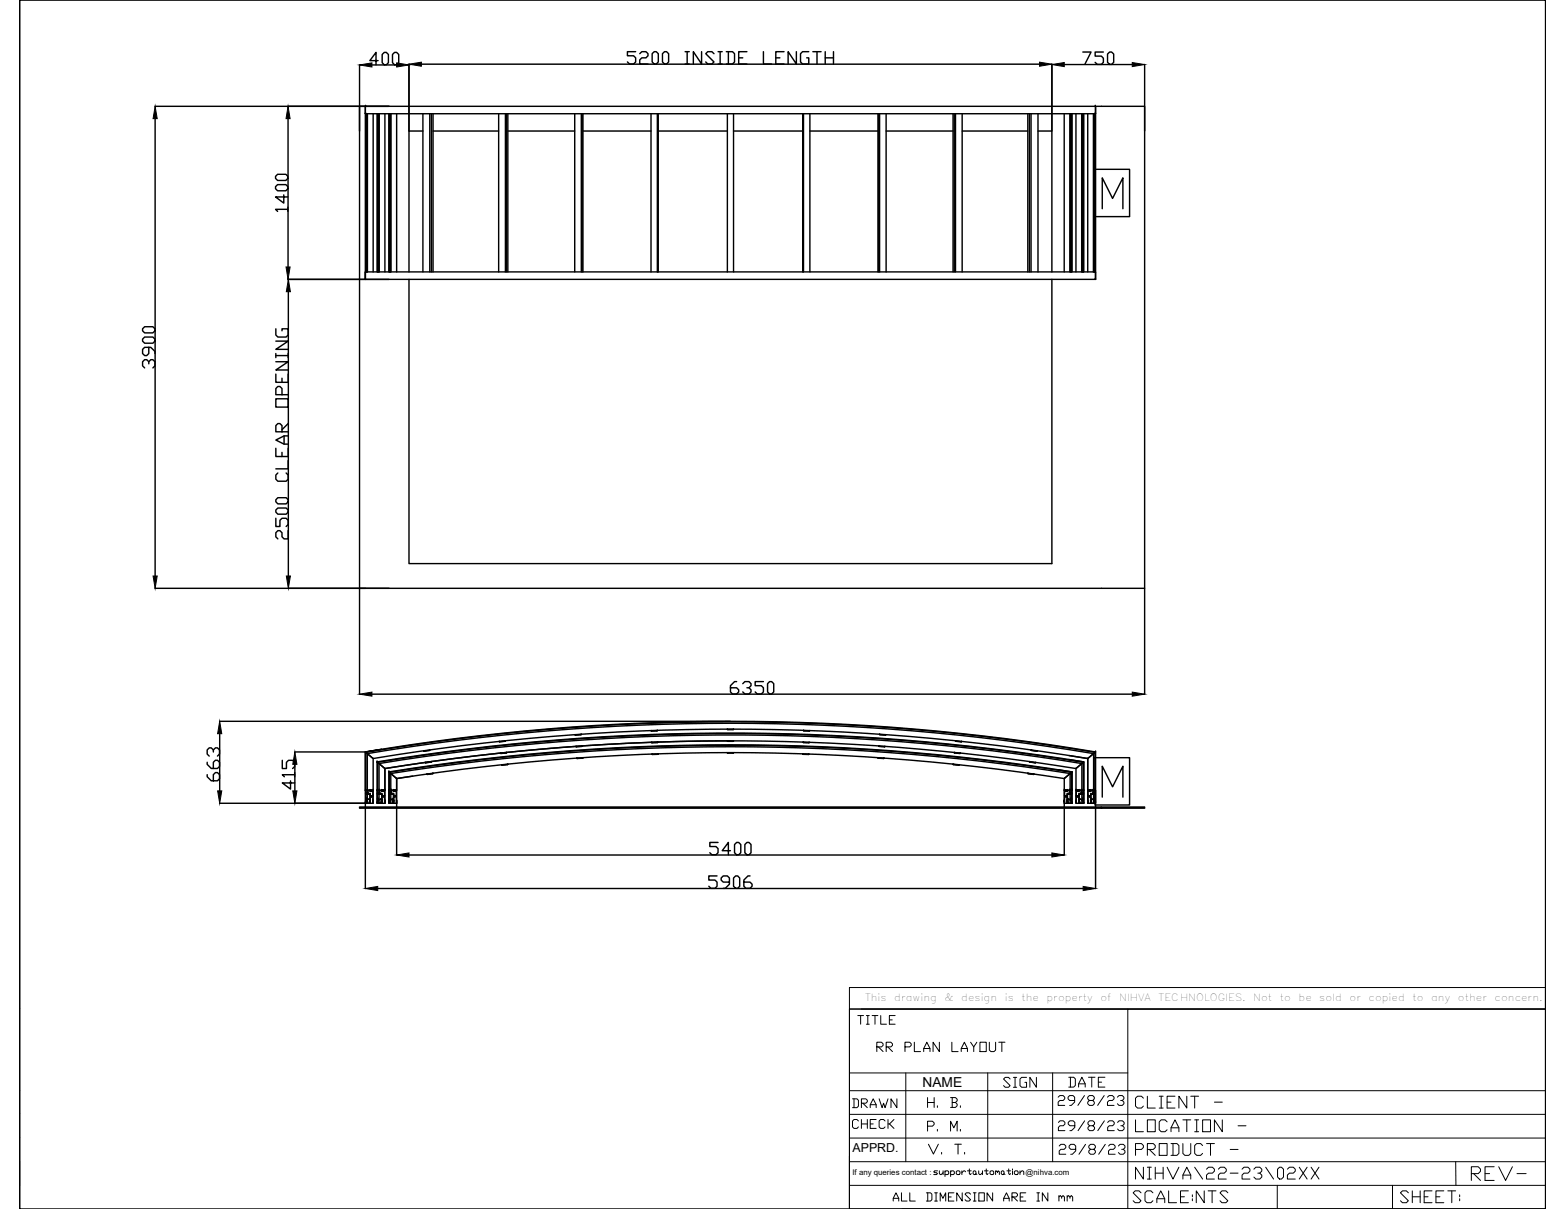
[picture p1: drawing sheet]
<svg xmlns="http://www.w3.org/2000/svg" width="279mm" height="216mm" viewBox="0 0 279 216" stroke-linecap="round" stroke-linejoin="round" font-family="sans-serif">
<!-- layer: 0 -->
<g fill="none" stroke="#000" stroke-width=".25">
<path d="M3.5 0h.1M3.5 0h272.4v215.9h-272.4zM3.5 0v215.9M27.7 19h41.7M64.2 11.6v11.8M65.3 19h130.2M65.3 19h.1M66.4 11.6h4.4M67.5 10.8h-1.5l1.1-1.4v2.2M68.6 9.4h.4l.3 .3v1.5l-.3 .4h-.4l-.4-.4v-1.5zM70.4 9.4h.4l.4 .3v1.5l-.4 .4h-.4l-.3-.4v-1.5zM73 11.4v12"/>
<path d="M75.2 11.5h110.4M113.5 9.2h-1.5v.8h1.1l.4 .3v.8l-.4 .3h-.7l-.4-.3M114.2 9.6l.4-.4h.7l.4 .4v.4l-.4 .3h-.7l-.4 .4v.7h1.5M116.4 9.6l.4-.4h.4l.3 .4v1.5l-.3 .3h-.4l-.4-.3zM118.3 9.6l.3-.4h.4l.4 .4v1.5l-.4 .3h-.4l-.3-.3zM122.3 9.2h.8M122.3 11.4h.8M122.7 9.2v2.2M125.3 9.2v2.2l-1.5-2.2v2.2M127.5 9.6l-.4-.4h-.7l-.4 .4 1.5 1.5-.4 .3h-.7l-.4-.3M128.2 9.2h.7M128.2 11.4h.7"/>
<path d="M128.6 9.2v2.2M129.7 9.2h1.1l.3 .4v1.5l-.3 .3h-1.1M130 9.2v2.2M131.9 10.3h.7M133.4 9.2h-1.5v2.2h1.5M136.3 9.2v2.2h1.5M138.5 10.3h.7M140 9.2h-1.5v2.2h1.5M142.2 9.2v2.2l-1.5-2.2v2.2M144.4 9.2h-1.1l-.4 .4v1.5l.4 .3h1.1v-1.1h-.4M145.1 9.2h1.5M145.9 9.2v2.2"/>
<path d="M147.3 10.3h1.5M147.3 9.2v2.2M148.8 9.2v2.2M187.8 11.4v12M190 11.5h12.1M193.3 9.3h1.5l-1.1 2.2M195.5 19h.1M197 9.3h-1.5v.7h1.1l.4 .4v.7l-.4 .4h-.7l-.4-.4M197.7 9.7l.4-.4h.4l.3 .4v1.4l-.3 .4h-.4l-.4-.4zM204.4 11.5v11.9M27.7 21.2v81.7M49.2 33.3l.4-.3h1.4l.4 .3v.4l-.4 .4h-1.4l-.4-.4z"/>
<path d="M49.2 31.5l.4-.4h1.4l.4 .4v.4l-.4 .3h-1.4l-.4-.3zM50.7 34.8v1.5l-1.5-1.1h2.2M51.4 37.4h-2.2l.4 .4M51.4 37v.8M51.4 21.2v26.5M65.3 20.3h130.2M65.3 20.3h.1M65.3 20.3l-.1 28.3M65.4 20.3v28.3M65.5 20.3v28.3M65.6 20.3v28.3M66.6 20.3v28.3"/>
<path d="M67.3 20.3v28.3M67.4 20.3v28.3M67.5 20.3v28.3M67.6 20.3v28.3M67.7 20.3v28.3M68.7 20.3v28.3M69.4 20.3v28.3M69.5 20.3v28.3M69.6 20.3v28.3M69.7 20.3v28.3M69.8 20.3v28.3M70.8 20.3v28.3"/>
<path d="M75.5 23.4h-2.5v25.2M75.5 20.3v28.3M76.7 20.3v28.3M77 20.3v28.3M77.3 20.3v28.3M77.3 23.4h11.7M89 20.3v28.3M90.2 20.3v28.3M90.4 20.3v28.3M90.7 20.3v28.3M90.7 23.4h11.9M102.6 20.3v28.3"/>
<path d="M103.8 20.3v28.3M103.9 20.3v28.3M104.1 20.3v28.3M104.1 23.4h12.1M116.2 20.3v28.3M117.4 20.3v28.3M117.5 20.3v28.3M117.5 23.4h12.4M129.9 20.3v28.3M131 23.4h12.3M131 20.3v28.3M143.3 20.3v28.3"/>
<path d="M143.4 20.3v28.3M144.6 20.3v28.3M144.6 23.4h12.1M156.7 20.3v28.3M156.9 20.3v28.3M157 20.3v28.3M158.2 20.3v28.3M158.2 23.4h11.9M170.1 20.3v28.3M170.4 20.3v28.3M170.6 20.3v28.3M171.8 20.3v28.3"/>
<path d="M171.8 23.4h11.7M183.5 20.3v28.3M183.8 20.3v28.3M184.1 20.3v28.3M185.3 23.4h2.5v25.2M185.3 20.3v28.3M190 20.3v28.3M191 20.3v28.3M191.1 20.3v28.3M191.2 20.3v28.3M191.3 20.3v28.3M191.4 20.3v28.3"/>
<path d="M192.1 20.3v28.3M193.1 20.3v28.3M193.2 20.3v28.3M193.3 20.3v28.3M193.4 20.3v28.3M193.5 20.3v28.3M194.2 20.3v28.3M195.2 20.3v28.3M195.3 20.3v28.3M195.4 20.3v28.3M195.5 20.3v28.3M195.5 30.2h6.2v8.5h-6.2z"/>
<path d="M195.5 20.3h.1M196.8 37.3v-5.5l1.8 3.6 1.9-3.6v5.5M25.5 58.7l.3-.4h1.5l.4 .4v.4l-.4 .3h-1.5l-.3-.3zM49.2 58.7v1.1l.4 .4h1.5l.3-.4v-1.1h-1.1v.4M51.4 49.9h18M51.5 52.1v50.8M65.2 49.8l.1 .1M65.2 49.9v-30.9h-1v105M65.2 48.6h130.3l.1 1.2-130.3 .1zM73 49.9v50.7h114.8v-50.7M195.5 48.6h.1M195.5 49.9l.1-30.9h8.8v86.1h-176.7"/>
<path d="M195.5 49.9h.1M195.6 49.8l-.1 .1M25.8 60.2h1.5l.4 .4v.3l-.4 .4h-1.5l-.3-.4v-.3zM26.6 65v-.4l-.4-.4h-.4l-.3 .4v.7l.3 .4M26.6 64.6l.3-.4h.4l.4 .4v.7l-.4 .4M26.6 62v1.1l-.4 .4h-.4l-.3-.4v-.7l.3-.4h1.1l.8 .8v.3M49.2 71.2h2.2v1.5h-2.2zM49.2 66.8v1.5h2.2M49.2 64.6h2.2l-2.2 1.5h2.2M49.2 60.9h2.2l-2.2 1.5h2.2M49.2 63.1v.8M49.2 63.5h2.2"/>
<path d="M50.3 77.1v-1.1l-.3-.4h-.4l-.4 .4v1.1h2.2M50.3 70.5v-1.1l-.3-.4h-.4l-.4 .4v1.1h2.2M50.3 67.5v.8M50.7 77.8v1.5M51.4 77.8h-.7l-1.5 .8 1.5 .7h.7M51.4 75.6l-1.1 1.1M49.2 92.6v1.4h.8v-1.1l.3-.3h.8l.3 .3v.8l-.3 .3M49.2 91.1l.4-.4h1.5l.3 .4v.4l-.3 .3h-1.5l-.4-.3zM49.2 80.1v1.4h2.2M49.6 88.9h1.5l.3 .3v.4l-.3 .4h-1.5l-.4-.4v-.4zM49.6 84.5l-.4 .3v.8l.4 .3h1.5l.3-.3v-.8l-.3-.3M50.3 80.8v.7"/>
<path d="M51.4 94.8v1.4h-.7l-.4-.3v-.8l-.3-.3h-.4l-.4 .3v.8l.4 .3M51.4 82.3v1.4h-2.2M204.4 105.1v18.9M37 138.3v.4l.7 .7h1.1l.4-.3v-.8l-.4-.3h-.3l-.4 .3v1.1M37 136.1v.4l.7 .7h1.1l.4-.3v-.8l-.4-.3h-.3l-.4 .3v1.1M38.1 134.3v-.4l-.4-.3h-.4l-.3 .3v.8l.3 .3M38.1 133.9l.4-.3h.3l.4 .3v.8l-.4 .3M39.2 128.8h91.2M39.2 131v10.2M50.4 135.8v1.4h.7v-1.1l.4-.3h.7l.4 .3v.8l-.4 .3M51.9 139.4v1.5l-1.5-1.1h2.2M52.6 138.3h-2.2l.4 .4"/>
<path d="M52.6 134.3h12.6M52.6 136.5v4.7M65.2 134.3v6.8M65.2 134.3h.1M65.3 134.3a394.1 394.1 0 0 1 130.2 0M65.3 134.3h-.1v6.8M65.3 134.3v7.5M65.3 134.4h.1M65.3 134.4l.3 .2M65.6 134.6a390.6 390.6 0 0 1 129.6 0M65.6 134.6v7.2M65.6 134.6l1 .8"/>
<path d="M66.4 124h135.7M66.6 135.4a393.1 393.1 0 0 1 127.6 0M66.6 135.4v8h-27.4M67.3 136.1h.1M67.3 136.1v7.3h1.4M67.4 136.1a389.6 389.6 0 0 1 126 0M67.4 136.1h.1M67.4 136.1v5.7M67.4 136.1l.3 .2M67.7 136.3v5.5M67.7 136.4l1 .8M68.1 133.8l-2.9 .5a390.9 390.9 0 0 1 130.4 0h-.1"/>
<path d="M68.7 137.2a391 391 0 0 1 123.4 0M68.7 137.2l-1-.8a388 388 0 0 1 125.4 0l-1 .8M68.7 137.2h.1M68.7 137.2v6.2M69.4 137.8h.1M69.5 137.9l-.1-.1 .1 5.6M69.5 137.9a387.6 387.6 0 0 1 121.8 0M69.5 137.9h.1M69.5 137.9v3.9M69.5 137.9l.3 .2M69.8 138.1v3.7M69.8 138.1h.1"/>
<path d="M69.8 138.1a386.8 386.8 0 0 1 121.3 0h-.1M69.8 138.1l1 .9M70.8 139a389.5 389.5 0 0 1 119.2 0M70.8 139h.1M70.8 139v2.1M73.7 138.6l-2.9 .4M75.6 134.1h.1M75.7 134.1h.1M75.9 136.2l-7.2 1M75.9 136.1v.1M75.9 136.2h.1M76.3 138.2l-.1 .1"/>
<path d="M76.7 133.9l-1 .2M76.7 133.9h.1M76.7 133.9l-1 .3M77 136l-1 .2M77 136h.1M77.3 138.1l-1.1 .1M77.3 138.1h.1M89.2 132.4h.1M89.3 134.5l.1 .1M89.4 134.5l-12.4 1.5M89.4 134.5h.1M89.6 136.6h.1"/>
<path d="M90.2 132.3l-1 .1M90.2 132.3h.1M90.2 132.3l-1 .2-.1-.1M90.4 134.4l-1 .1M90.4 134.4h.1M90.4 134.4l-1 .2M90.6 136.5l-1 .1M90.6 136.5l-1 .2M90.6 136.5h.1M90.7 136.5h-.1M102.7 131.2v.1M102.7 131.2h.1"/>
<path d="M102.8 133.3l-12.4 1.1M102.8 133.3h.1M103 135.4h.1M103 135.4h1M103.7 131.1l-1 .1M103.7 131.1h.1M103.8 131.1l-1 .2M103.8 131.1h.1M103.9 133.2l-1 .1M103.9 133.2h.1M104 135.4h-1M104 135.3v.1"/>
<path d="M104.1 135.3l-.1 .1M116.3 130.5h.1M116.3 132.6a145.8 145.8 0 0 0-13.5 .7M116.3 132.6h.1M116.4 132.6h1M116.4 132.6h.1M116.4 134.7h.1M117.3 130.4l-1 .1M117.4 130.4l-1.2 .1M117.4 130.4l-.1 .1M117.4 132.5v.1M117.4 132.5l-1 .1"/>
<path d="M117.4 132.5l-1.1 .1M117.4 132.5h.1M117.5 134.6l-1 .1M117.5 134.6h.1M129.9 130.2h1.1M129.9 134.4h1.1M129.9 130.2l1 .1M129.9 134.4l1 .1M130.6 132.3h-.7l1 .1M130.9 130.2h.1M130.9 132.3h.1M130.9 134.4h.1"/>
<path d="M130.9 130.2v.1M130.9 132.3v.1M130.9 134.4v.1M131 132.3l-.1 .1a121.9 121.9 0 0 0-13.5 .1M131.5 121.7h-.4l-.7 .7v1.2l.4 .3h.7l.4-.3v-.4l-.4-.4h-1.1M132.6 122.1l.4-.4h.7l.4 .4v.3l-.4 .4h-.3M133.7 122.8l.4 .4v.4l-.4 .3h-.7l-.4-.3M136.3 121.7h-1.5v.7h1.1l.4 .4v.8l-.4 .3h-.7l-.4-.3M137.4 121.7h.4l.3 .4v1.5l-.3 .3h-.4l-.4-.3v-1.5zM143.3 134.6l1.1 .1M143.3 134.6h.1M143.3 134.6l.1 .1"/>
<path d="M143.4 132.5l1.1 .1M143.5 130.4v.1M144.4 134.7h-1M144.4 134.7h.1M144.5 132.6h.1M144.5 130.5h-1M144.5 130.5h.1M144.6 130.5h.1M156.7 135.3l.1 .1M156.7 135.3h.1M156.8 135.3v.1M156.8 135.4h1"/>
<path d="M156.9 133.2v.1M156.9 133.2h.1M157 133.3h1M157 131.1l1.1 .2M157 131.1h.1M157.1 131.1l1 .1M157.1 131.1h.1M157.8 135.4h.1M157.8 135.4h-1M158 133.3h-1M158.1 131.2h.1M158.1 131.2v.1"/>
<path d="M170.1 136.5h.1M170.2 136.5h.1M170.2 136.5l1 .2M170.2 136.5l1 .1M170.3 134.4l1.2 .1M170.4 134.4h.1M170.4 134.4l1 .1M170.6 132.3l1.1 .1M170.6 132.3h.1M170.6 132.3l1 .1M171.2 136.6h.1M171.7 132.4h.1"/>
<path d="M183.5 138.1l.1 .1M183.5 138.1l1.1 .2M183.5 138.1h.1M183.8 136l1 .2M183.8 136h.1M184.1 133.9l1 .3M184.1 133.9h.1M184.1 133.9l1 .2M184.6 138.2l-.1 .1M184.6 138.2h.1M184.8 136.2h.1M184.8 136.1v.1"/>
<path d="M184.9 136.2h-.1M184.9 136.1v.1M185.1 134.1h.1M185.2 134.1h-.1M185.2 134.1h.1M188.9 137.5l2.5 .3v3.3M190 139v2.1M190.8 135.6l2.7 .5v7.3M190.9 134.9l3.3 .6M191 138.1l.1 3.7M191 138.1l-1 .9M191.3 137.9h.1"/>
<path d="M191.3 137.9l-.2 .2M191.3 137.9v3.9M191.3 137.9l.1-.1a386.9 386.9 0 0 0-122 0l.1 .1M191.3 137.9l.1 3.2M192.1 137.2v3.9M193.1 136.4v5.4M193.1 136.4l-1 .8M193.4 136.1l-.3 .2M193.4 136.1v5M193.4 136.1h.1a389 389 0 0 0-126.2 0h.1M193.4 136.1l.1 5M193.4 136.1h.1"/>
<path d="M194.2 135.5v5.6M194.2 135.4v.1M195.2 134.6l-1 .8M195.2 134.6v7.2M195.2 134.6h.1M195.5 135.3h6.2v8.5h-6.2zM195.5 134.4v7.4M195.5 134.4l-.3 .2M195.5 134.3v.1M195.5 134.3l.1 9.1h-1.4M195.5 134.3h.1M195.6 134.3h.1"/>
<path d="M65.2 143.3v.1M65.2 141.1v17.6M65.2 143.3h.1M65.2 141.1h.1M65.3 143.3h.1M65.3 141.8v.7l.1 .1-.1 .1M65.3 142.7v.3M65.3 141.2v.5M65.3 141.2h.1M65.3 141.7h.1M65.3 141.8h.1M65.3 141.8h.5"/>
<path d="M65.3 141.1h.1M65.3 143.4h.1M65.3 141.8v.7M65.3 142.6v.5M65.3 143.2v.2M65.4 141.6v.1M65.4 141.6h.1M65.4 141.7v.1l.1-.1M65.4 141.7h.1M65.5 141.7h.1M65.5 141.6h.1M65.5 141.6l.1 .1"/>
<path d="M65.6 141.7h.1M65.6 141.8h.1M65.6 143.4h.1M65.6 141.8v1M65.6 142.8v.6M65.6 141.1v.6M65.6 141.1h.1M65.6 141.2h.1M65.7 141.8h.4M65.8 141.8h.1M65.8 141.8h.2M65.9 143.4h.1"/>
<path d="M65.9 143.3v.1M66 143.4h.1M66 142.9h.1M66 143.2h.1M66 143.2v.1M66 143h.1M66 142.7l-.5 .1-.2 .3M66 142.7a.69 .69 0 0 0-.7 .6M66 143.4h-.1M66 142.7h.1M66 141.2h.1M66 141.2h-.3v.6"/>
<path d="M66 141.8h.1M66.1 143.4h.1M66.1 143l-.1 .2M66.1 141.2v.1v-.1M66.1 141.8v.9M66.1 142.7v.2M66.1 141.8h.1M66.1 143.1h.1M66.1 143.3v.1M66.1 142.2v1.1M66.1 142.2l.1 .1M66.1 142.2h.1"/>
<path d="M66.1 141.2h.1M66.2 141.2v.1M66.2 141.3h.1M66.2 142.3l.1-.1v.1M66.2 141.3l.1-.1v.1M66.3 141.3h.1M66.4 141.3h.1M66.4 141.2v.1M66.4 141.2h.1M66.4 141.2h.2M66.6 142.2h.1M66.6 142.2l-.3 .1"/>
<path d="M66.6 141.2h.1M66.6 141.2v.9h-.5v-.3M66.6 142.2v1.1M66.6 143.1h.1M66.6 143.2h.1M66.6 141.1h.1M66.6 141.1h-1M66.6 143.2v.1M67.3 143.3h.1M67.3 141.1h.1M67.4 142.5l.1 .1M67.4 141.2h.1"/>
<path d="M67.4 141.7h.1M67.4 141.8h.1M67.4 143.3h.1M67.4 141.8h.5M67.4 141.1h.1M67.4 143.4h.1M67.4 141.8v1.3M67.4 143.2v.2M67.4 158.7h126M67.5 141.6l-.1 .1M67.5 141.6h.1M67.5 142.7h-.1"/>
<path d="M67.5 141.7h.1M67.5 141.7v.1l.1-.1M67.5 142.5l-.1 .1 .1 .1M67.6 141.7h.1M67.6 141.6h.1M67.6 141.6v.1M67.7 141.7h.1M67.7 143.4h.1M67.7 141.8v1M67.7 142.8v.6M67.7 141.1h.1M67.7 141.2v.6"/>
<path d="M67.8 141.8h.4M67.9 141.8h.1M67.9 141.8h.2M68 143.4h.1M68.1 143.3l-.1 .1M68.1 143.4h.1M68.1 142.9h.1M68.1 143.2h.1M68.1 143.2v.1M68.1 143h.1M68.1 142.7h-.3l-.4 .3M68.1 142.7a.69 .69 0 0 0-.7 .6"/>
<path d="M68.1 143.4h-.1M68.1 142.7h.1M68.1 141.2h.1M68.1 141.2h-.3v.6M68.1 141.8h.1M68.1 143v.2M68.1 141.2v.1l.1-.1M68.1 141.8v.9M68.1 142.7v.2M68.2 141.8h.1M68.2 143.1h.1M68.2 143.3v.1"/>
<path d="M68.2 142.2l-.1 1.2M68.2 142.2l.1 .1M68.2 142.2h.1M68.2 141.2h.1M68.3 141.2h.1M68.3 141.2v.1M68.3 141.3h.1M68.3 142.3l.1-.1v.1M68.3 141.3l.1-.1v.1M68.4 141.3h.1M68.5 141.3h.1M68.5 141.2v.1"/>
<path d="M68.5 141.2h.1M68.5 141.2h.2M68.7 142.2h.1M68.7 142.2l-.3 .1M68.7 141.2h.1M68.7 141.2v.9h-.5v-.3M68.7 142.2v1.1M68.7 143.1h.1M68.7 143.2h.1M68.7 141.1h.1M68.7 141.1h-1M68.7 143.4h.1"/>
<path d="M68.7 143.2v.1M69.4 143.3h.1M69.4 141.1v2.2M69.4 141.1h.1M69.5 142.5l.1 .1M69.5 143.3h.1M69.5 141.2v.5M69.5 141.8v1.3M69.5 141.8h.1M69.5 141.8h.5M69.5 141.1h.1M69.5 143.4h1.3"/>
<path d="M69.5 143.4h.1M69.5 141.8v.7M69.5 143.2v.2M69.5 141.7h.1M69.6 141.6l-.1 .1M69.6 141.6h.1M69.6 142.7h-.1M69.6 141.7h.1M69.6 141.7v.1l.1-.1M69.6 142.5l-.1 .1 .1 .1M69.7 141.7h.1M69.7 141.6h.1"/>
<path d="M69.7 141.6v.1M69.8 141.7h.1M69.8 141.8h.1M69.8 141.8v1M69.8 142.8v.6M69.8 141.1h.1M69.8 141.2h.1M69.8 141.2v.5M69.9 141.2v.6M69.9 141.2h.1M69.9 141.8h.1M69.9 141.2h.3"/>
<path d="M69.9 141.8h.4M70 141.8h.1M70 141.8h.2M70.1 143.4h.1M70.1 143.3v.1M70.2 143.4h.1M70.2 142.9h.1M70.2 143.2h.1M70.2 143.2l-.1 .1M70.2 143h.1M70.2 142.7h-.3l-.4 .3M70.2 142.7a.69 .69 0 0 0-.7 .6"/>
<path d="M70.2 142.7h.1M70.2 141.2h.1M70.2 141.8h.1M70.2 143.4h-.1M70.2 143v.2M70.2 141.2v.1l.1-.1M70.2 141.8v.9M70.2 142.7v.2M70.3 141.8h.1M70.3 143.1h.1M70.3 143.3l-.1 .1M70.3 142.2v1.1"/>
<path d="M70.3 142.2l.1 .1M70.3 142.2h.1M70.3 141.2h.1M70.4 141.2h.1M70.4 141.2v.1M70.4 141.3h.1M70.4 142.3l.1-.1v.1M70.4 141.3l.1-.1v.1M70.5 141.3h.1M70.6 141.3h.1M70.6 141.2v.1M70.6 142.1v.2"/>
<path d="M70.6 141.2h.1M70.6 142.2h.1M70.7 142.2h.1M70.7 141.2h.1M70.8 141.2l-.1 .9h-.4v-.3M70.8 142.2v1.1M70.8 143.4h.1M70.8 143.1v.2M70.8 141.1v2M70.8 143.1h.1M70.8 143.3v9.4M70.8 141.1h-1"/>
<path d="M73 152.7h114.8M128 156.4h-1.5v.8h1.1l.4 .3v.8l-.4 .3h-.7l-.4-.3M128.2 150.4h-1.5v.8h1.1l.4 .3v.8l-.4 .3h-.7l-.4-.3M130.2 157.5h-1.1l-.4-.3v-.4l.4-.4h.8l.3 .4v1.1l-.7 .7h-.4M130.4 151.9h-1.5l1.1-1.5v2.2M131 156.8l.3-.4h.4l.4 .4v1.5l-.4 .3h-.4l-.3-.3zM131.1 150.8l.4-.4h.4l.3 .4v1.5l-.3 .3h-.4l-.4-.3zM133 150.8l.4-.4h.3l.4 .4v1.5l-.4 .3h-.3l-.4-.3zM133.9 156.4h-.4l-.7 .8v1.1l.4 .3h.7l.4-.3v-.4l-.4-.4h-1.1M190 141.1v11.6M190 143.2v.1M190 143.1h.1"/>
<path d="M190 141.1h.1M190 143.2h.1M190 143.4h1.4M190 141.1h1M190 143.3h.1M190.1 141.2v.9h.4v-.3M190.1 142.2v1.1M190.1 142.2l.2 .1M190.1 142.2h.1M190.1 141.2h.1M190.2 141.2h.1M190.2 141.2v.1"/>
<path d="M190.2 141.3h.1M190.3 141.3h.1M190.3 142.3v-.1l.1 .1M190.3 141.3v-.1l.1 .1M190.4 141.3h.1M190.4 142.3l.1-.1v.9M190.4 141.2v.1M190.4 141.2h.1M190.5 143.1h.1M190.5 143.1v.2M190.5 143.3l.1 .1M190.5 141.8h.4"/>
<path d="M190.6 143.3h.1M190.6 143.4h.1M190.6 143v.2M190.6 141.2v.1l-.1-.1M190.6 141.8v.9M190.6 142.7v.2M190.6 142.7a.69 .69 0 0 1 .7 .6M190.6 142.7h.3l.4 .4v-.4M190.6 142.7h.1M190.6 142.9h.1M190.6 143h.1M190.6 141.2h.1"/>
<path d="M190.6 141.8h.2M190.6 141.8h.1M190.6 141.2h.3M190.6 143.2h.1M190.6 143.2v.1M190.7 143.4h.1M190.7 143.3v.1M190.8 141.8h.1M190.8 141.8h.5M190.9 141.8h.1M190.9 141.2h.1M190.9 141.2v.6"/>
<path d="M191 141.2v.5M191 141.2h.1M191 141.7h.1M191 141.8h.1M191 141.1h.1M191.1 141.7h.1M191.1 141.8v1M191.1 142.8v.6M191.1 141.7l.1 .1v-.1M191.1 141.6v.1M191.2 141.6l.1 .1M191.2 141.7h.1"/>
<path d="M191.2 142.6h.1l-.1 .1M191.2 142.7h.1M191.3 141.7h.1M191.3 141.8h.1M191.3 141.8v.7M191.3 142.6v.5M191.3 143.2v.2M191.3 141.1h.1M191.3 141.2h.1M191.3 143.3h.1M191.3 141.8l-.1 .8M191.3 141.2v.5"/>
<path d="M191.4 141.1h.1M191.4 141.1h-.1M191.4 143.3h.1M191.4 143.3v.1M191.4 141.1v2.3M192.1 143.1h.1M192.1 141.1v2.3h1.4M192.1 141.1h.1M192.1 143.2h.1M192.1 141.1h1M192.1 143.2v.1M192.1 143.3h.1"/>
<path d="M192.2 141.2v.9h.4M192.2 142.2v1.1M192.2 142.2l.1-.1v.2M192.2 142.2h.1M192.2 141.2h.1M192.3 141.2h.1M192.3 141.2v.1M192.3 141.3h.1M192.3 142.3h.1M192.4 141.3h.1M192.4 142.3v-.1l.1 .1M192.4 141.3v-.1l.1 .1"/>
<path d="M192.5 141.3h.1M192.5 141.2v.1M192.5 141.2h.1M192.6 142.2h.1M192.6 142.2l-.1 .1M192.6 141.2h.1M192.6 143.3v.1M192.6 143.1v.2M192.6 143.1h.1M192.6 142.2v.9M192.6 141.8h.1M192.6 143.4h.1"/>
<path d="M192.6 143.3h.2M192.7 143.4h.1M192.7 143v.3M192.7 141.2v.1l-.1-.1M192.7 141.8v.9M192.7 142.7v.2M192.7 142.7a.69 .69 0 0 1 .7 .6M192.7 142.7h.3l.4 .4v-.4M192.7 142.7h.1M192.7 142.9h.1M192.7 142.9v.1M192.7 143h.1"/>
<path d="M192.7 141.2h.1M192.7 141.8h.2M192.7 141.8h.1M192.7 141.2h.3M192.8 143.4h.1M192.8 143.3v.1M192.9 141.8h.1M192.9 141.8h.5M193 141.8h.1M193 141.2h.1M193 141.8h-.4v.3M193 141.2v.6"/>
<path d="M193.1 141.2v.5M193.1 141.2h.1M193.1 141.7h.1M193.1 141.1h.1M193.1 141.8v1M193.1 142.8v.6M193.2 141.6l-.1 .2M193.2 141.6h.1M193.2 141.7h.1M193.2 141.7l.1 .1v-.1M193.3 141.6l.1 .1M193.3 141.7h.1"/>
<path d="M193.4 141.7h.1M193.4 141.8h.1M193.4 141.1v.7M193.4 141.8v.7M193.4 142.6v.5M193.4 143.2v.2M193.4 141.1h.1M193.4 141.2h.1M193.4 143.3h.1M193.4 141.8v.7l-.1 .1 .1 .1M193.4 141.2v.5M193.5 141.1h.1"/>
<path d="M193.5 141.1h-.1M193.5 141.1v2.3M194.2 143.3v.1zM194.2 143.1h.1M194.2 141.1v2M194.2 143.1v.2M194.2 141.1h1M194.2 143.3h.1M194.2 141.2l.1 .9h.4M194.2 142.2v1.1M194.3 142.2l.1-.1 .1 .2M194.3 142.2h.1"/>
<path d="M194.3 141.2h.1M194.4 141.2h.1M194.4 141.2v.1M194.4 141.3h.1M194.4 142.3h.1M194.5 141.3h.1M194.5 142.3v-.1l.1 .1M194.5 141.3v-.1l.1 .1M194.6 141.3h.1M194.6 141.2v.1M194.6 141.2h.1M194.7 143.3v.1"/>
<path d="M194.7 142.2h.1M194.7 142.2l-.1 .1M194.7 141.2h.1M194.7 143.1h.1M194.7 142.2v1.1M194.7 141.8h.1M194.7 143.4h.1M194.8 143v.2M194.8 143.4h.1M194.8 141.2v.1l-.1-.1M194.8 141.8v.9M194.8 142.7v.2"/>
<path d="M194.8 142.7a.69 .69 0 0 1 .7 .6M194.8 142.7h.3l.4 .4v-.4M194.8 142.7h.1M194.8 142.9h.1M194.8 143h.1M194.8 141.2h.1M194.8 141.8h.2M194.8 141.8h.1M194.8 141.2h.3M194.8 143.2h.1M194.8 143.2v.1M194.9 143.3v.1"/>
<path d="M194.9 143.4h.1M195 141.8h.1M195 141.8h.5M195.1 141.8h.1M195.1 141.2h.1M195.1 141.8h-.4v.3M195.1 141.2v.6M195.2 141.2v.5M195.2 141.2h.1M195.2 141.7h.1M195.2 141.8h.1M195.2 141.1h.1"/>
<path d="M195.2 141.8v1M195.2 142.8v.6M195.3 141.7h.1M195.3 141.6v.1M195.3 141.6h.1M195.3 141.7l.1 .1v-.1M195.4 141.6l.1 .1M195.4 141.7h.1M195.5 141.7h.1M195.5 141.8h.1M195.5 143.4h.1M195.5 141.8v.7"/>
<path d="M195.5 142.6v.5M195.5 143.2v.2M195.5 141.1h.1M195.5 141.2h.1M195.5 143.3h.1M195.5 141.8v.7l-.1 .1 .1 .1M195.5 141.2v.5M195.6 141.1h.1M195.6 141.1h-.1M195.6 143.3h.1M195.6 141.1v2.2M195.6 143.5v15.2"/>
<path d="M196.6 144.1h7.8v.2h-7.8zM196.6 144.1h-132.4v.2h132.4M196.8 142.3v-5.5l1.8 3.7 1.9-3.7v5.5"/>
</g>
<g fill="none" stroke="#000" stroke-width=".18">
<path d="M3.5 176.4v3.8M151.6 176.4h124.3v3.8h-124.3zM3.5 199h.1M3.5 194.8h.1M3.5 180.2h.1M3.5 180.2v35.7M151.6 180.2h124.3v35.7h-124.3zM151.6 199h124.3M151.6 194.8h124.3M151.6 180.2v35.7M151.6 191.6h49.7M153.8 180.2h47.5"/>
<path d="M161.7 191.6v15.9M165.6 196v1.8M165.6 196.9h1.2M166.8 196v1.8M167.4 197.5v.3M169.7 196h.9l.3 .3v.3l-.3 .3M170 196.9h.6l.3 .3v.3l-.3 .3h-.9M170 196v1.8M171.5 197.5v.3M176.3 191.6v15.9M187.9 191.6v15.9M275.9 180.2h-74.6v35.7"/>
<path d="M3.5 215.9h.1M3.5 207.5h.1M3.5 203.2h.1M3.5 211.7h.1M3.5 207.5v4.2M151.6 207.5h124.3v4.2h-124.3M151.6 203.2h124.3M159.5 214.5v-.5l.5-1 .5 1v.5M159.5 214h1M160.9 213v1.5h1M161 215.9h114.9M162.4 213v1.5h1"/>
<path d="M165.4 213h.7l.3 .3v.9l-.3 .3h-.7M165.6 201.1h.9l.3-.3v-.3l-.3-.3h-.9v1.8M165.6 213v1.5M166.9 213h.5M166.9 214.5h.5M167.1 213v1.5M167.4 201.7v.3M167.4 209.1h-.5l-.2 .2 .2 .1h.3l.2 .2-.2 .2h-.5M167.7 209.1v.5l.2 .2h.1l.4-.4M167.9 214.5v-1.5l.4 1 .5-1v1.5M168.4 209.1v.7M168.7 209.3l.2-.2h.3l.2 .2v.3l-.2 .2h-.5"/>
<path d="M168.7 209.1v1M169.3 213.8h.5M169.7 202v-1.8l.6 1.2 .6-1.2v1.8M169.7 209.3l.2-.2h.3l.2 .2v.3l-.2 .2h-.5M169.7 209.1v1M170.3 213h-1v1.5h1M170.9 209.1h.3l.2 .2v.3l-.2 .2h-.3l-.2-.2v-.3zM171.5 201.7v.3M171.7 209.1v.7M171.8 213v1.5l-1-1.5v1.5M172.4 209.3l-.3-.2-.4 .3M173.1 208.7v.9l.1 .2 .2-.2"/>
<path d="M173.3 213.3l-.3-.3h-.5l-.2 .3 1 .9-.3 .3h-.5l-.2-.3M173.7 209.3l.4-.2 .1 .2v.3l-.3 .2-.2-.2zM173.8 213h.5M173.8 214.5h.5M174 213v1.5M174.2 209.6l.2 .2M174.7 209.1v.5l.2 .2h.2l.3-.4M174.8 213h.9v1.5h-.9zM175.4 209.1v.7M175.7 209.1h.7M176.1 208.7v.9l.1 .2 .2-.2M176.7 209.3l.2-.2h.3l.2 .2v.3l-.2 .2h-.3l-.2-.2z"/>
<path d="M177.2 213v1.5l-1-1.5v1.5M177.7 209.3l.2-.2 .2 .3M177.7 209.1v.7M178.1 209.3l.1-.2 .2 .2v.5M178.8 209.3l.1-.2 .3 .2v.3l-.1 .2-.3-.2zM179.2 214.5v-.5l.5-1 .5 1v.5M179.2 214h1M179.2 209.6l.2 .2M179.8 209.1h.6M180.1 208.7v.9l.2 .2 .1-.2M180.7 213.8h.7l.3-.3v-.2l-.3-.3h-.7v1.5M180.8 208.7v.2"/>
<path d="M180.8 209.1v.7M180.9 213.8l.8 .7M181.1 209.3l.2-.2h.3l.2 .2v.3l-.2 .2h-.3l-.2-.2zM182.1 209.4l.3-.3h.2l.2 .2v.5M182.1 209.1v.7M182.1 213.8h.5M183.1 213h-1v1.5h1M185.1 213h.5M185.1 214.5h.5M185.3 213v1.5M187.1 213v1.5l-1-1.5v1.5M189.1 213.8l.2-.3 .2 .3v.2"/>
<path d="M189.1 213.5v1M189.5 213.8l.3-.3 .2 .3v.7M190.5 213.8l.3-.3 .2 .3v.2M190.5 213.5v1M191 213.8l.3-.3 .2 .3v.7M228 211.7v4.2"/>
</g>
<g fill="#000" stroke="#000" stroke-width=".18">
<path d="M64.2 11.6l2.2-.4v.8zM70.8 11.2l2.2 .4-2.2 .4zM73 11.5l2.2-.4v.7zM185.6 11.1l2.2 .4-2.2 .3zM187.8 11.5l2.2-.3v.7zM202.1 11.2l2.3 .3-2.3 .4zM27.7 19l.4 2.2h-.8zM51.4 19l.4 2.2h-.7zM51.1 47.7h.7l-.4 2.2zM51.5 49.9l.3 2.2h-.7zM27.3 102.9h.8l-.4 2.2zM51.1 102.9h.7l-.3 2.2z"/>
<path d="M39.2 128.8l.4 2.2h-.7zM52.6 134.3l.4 2.2h-.7zM64.2 124l2.2-.4v.7zM202.1 123.6l2.3 .4-2.3 .3zM38.9 141.2h.7l-.4 2.2zM52.3 141.2h.7l-.4 2.2zM65.2 158.7l2.2-.4v.7zM70.8 152.7l2.2-.4v.7zM187.8 152.3l2.2 .4-2.2 .3zM193.4 158.3l2.2 .4-2.2 .3z"/>
</g>
<text font-size="5.7" x="261.8" y="212">REV-</text>
<g font-size="5.3">
<text x="201.8" y="203.2">LOCATION -</text>
<text x="201.8" y="199">CLIENT -</text>
<text x="201.8" y="207.4">PRODUCT -</text>
<text x="201.4" y="215.9">SCALE:</text>
<text x="201.8" y="211.7">NIHVA\22-23\02XX</text>
<text x="212.7" y="215.9">NTS</text>
<text x="249.1" y="215.9">SHEET:</text>
</g>
<g font-size="4.9">
<text x="155.6" y="189.1">RR PLAN LAYOUT</text>
<text x="178.2" y="195.4">SIGN</text>
<text x="189.8" y="195.4">DATE</text>
<text x="151.3" y="202.8">CHECK</text>
<text x="188" y="198.6">29/8/23</text>
<text x="188" y="203.2">29/8/23</text>
<text x="164.7" y="207.4">V. T.</text>
<text x="188.4" y="207.4">29/8/23</text>
</g>
<g font-size="4.4">
<text x="152.4" y="184.1">TITLE</text>
<text x="151.3" y="199">DRAWN</text>
</g>
<text font-size="2.5" x="164.7" y="194.2">NAME</text>
<text font-size="2.2" x="152.2" y="205.7">APPRD.</text>
<g font-size="1.8">
<text x="154.4" y="178.7">This</text>
<text x="159.6" y="178.7">drawing</text>
<text x="168.6" y="178.7">&amp;</text>
<text x="171.6" y="178.7">design</text>
<text x="179.4" y="178.7">is</text>
<text x="182.3" y="178.7">the</text>
<text x="186.8" y="178.7">property</text>
<text x="196.5" y="178.7">of</text>
<text x="199.8" y="178.7">NIHVA</text>
<text x="206.9" y="178.7">TECHNOLOGIES.</text>
<text x="223.8" y="178.7">Not</text>
<text x="228.5" y="178.7">to</text>
<text x="231.8" y="178.7">be</text>
<text x="235.5" y="178.7">sold</text>
<text x="240.9" y="178.7">or</text>
<text x="244.3" y="178.7">copied</text>
<text x="252.2" y="178.7">to</text>
<text x="255.5" y="178.7">any</text>
<text x="260.3" y="178.7">other</text>
<text x="266.8" y="178.7">concern.</text>
</g>
<g font-size="1.4">
<text x="152.2" y="209.8">If any queries contact :</text>
<text x="183.1" y="209.8">@nihva.com</text>
</g>
</svg>
